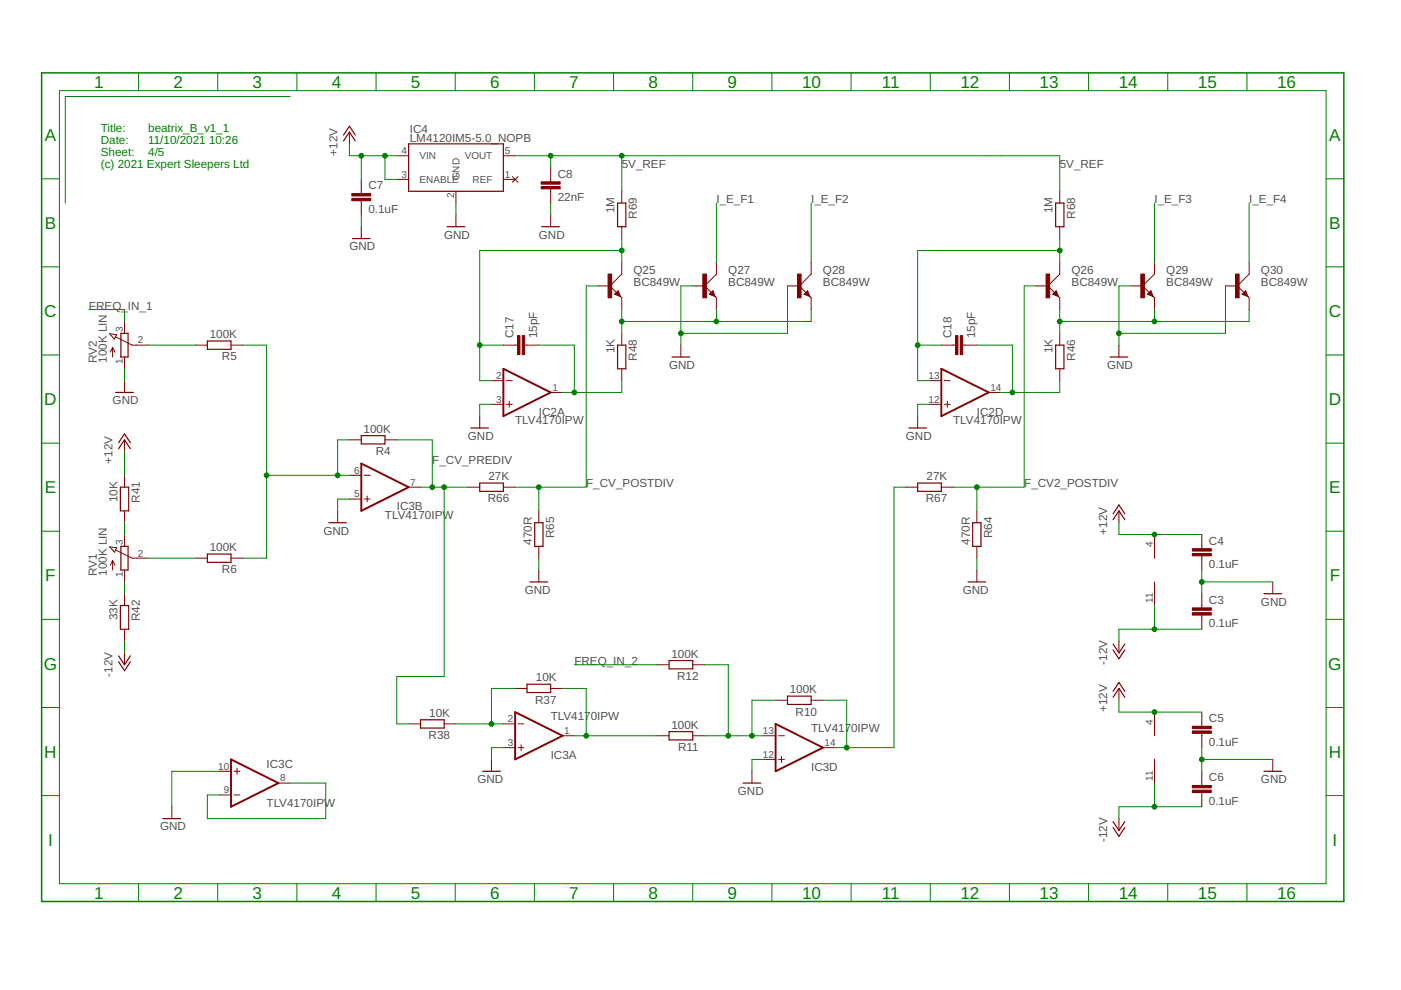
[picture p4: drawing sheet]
<svg xmlns="http://www.w3.org/2000/svg" width="297mm" height="210mm" viewBox="0 0 297 210" stroke-linecap="round" stroke-linejoin="round" font-family="sans-serif">
<path d="M106.7 78.2l10.1 5-10.1 5zM199.6 78.2l10 5-10 5zM76.6 98.3l10 5-10 5zM109.2 151l10.1 5-10.1 5zM164.4 153.5l10.1 5-10.1 5zM49 161l10 5-10 5z" fill="none" stroke="#800000" stroke-width=".4"/>
<g fill="none" stroke="#800000" stroke-width=".21">
<path d="M74.1 28v2.5M76.6 38v3M84.1 38h2.5M84.1 33h2.5M106.7 38h2.5M106.7 33h2.5M108.6 37.4l1.2 1.3M109.8 37.4l-1.2 1.3M116.8 35.5v3M76.6 42.6v3M76.6 48.1v2.5M96.7 40.6v2.5"/>
<path d="M96.7 45.6v2.5M116.8 40v3.1M116.8 45.6v2.5M131.8 40.6v2.5M131.8 48.1v2.5M131.8 55.6v2.5l-2.5 2.5M151.9 55.6v2.5l-2.5 2.5M172 55.6v2.5l-2.5 2.5M224.7 40.6v2.5M224.7 48.1v2.5M224.7 55.6v2.5l-2.5 2.5M244.8 55.6v2.5l-2.5 2.5"/>
<path d="M264.8 55.6v2.5l-2.5 2.5M23.2 70.8l1.5 .2-.4 .9zM23.9 73.7v2M23.9 73.7l-.5 1M23.9 73.7l.5 1M24.5 71.4l3.5 1.8h3.4M26.4 68.2v2.5M26.4 75.7v2.5M41.5 73.2h2.5M49 73.2h2.5M106.7 73.2h3M111.2 73.2h3"/>
<path d="M126.8 60.6h2.5M129.3 60.6l2.5 2.5v2.5M130.3 62.4l.8-.8 .5 1.3zM131.8 70.7v2.5M131.8 78.2v2.5M144.4 73.2v2.5M146.9 60.6h2.5M149.4 60.6l2.5 2.5v2.5M150.4 62.4l.8-.8 .4 1.3zM167 60.6h2.5M169.5 60.6l2.5 2.5v2.5M171.2 61.6l.5 1.3-1.2-.5z"/>
<path d="M199.6 73.2h3M204.1 73.2h3M219.7 60.6h2.5M222.2 60.6l2.5 2.5v2.5M223.9 61.6l.5 1.3-1.2-.5zM224.7 70.7v2.5M224.7 78.2v2.5M237.2 73.2v2.5M239.8 60.6h2.5M242.3 60.6l2.5 2.5v2.5M243.3 62.4l.7-.8 .5 1.3zM259.8 60.6h2.5"/>
<path d="M262.3 60.6l2.3 2.3M263.3 62.4l.8-.8 .5 1.3zM264.6 62.9l.2 .2v2.5M26.4 80.7v2.5M26.4 93.3v2.5M74.1 93.3h2.5M81.6 93.3h2.5M101.7 88.2v2.5M104.2 85.7h2.5M104.2 80.7h2.5M107.3 85.7h1.3M107.3 80.7h1.3"/>
<path d="M108 85.1v1.3M116.8 83.2h2.5M194.6 88.2v2.5M197.1 85.7h2.5M197.1 80.7h2.5M200.2 85.7h1.3M200.2 80.7h1.3M200.9 85.1v1.3M209.6 83.2h2.5M23.2 115.9l1.5 .2-.4 1zM23.9 118.9v2M23.9 118.9l-.5 1"/>
<path d="M23.9 118.9l.5 1M24.5 116.6l3.5 1.7h3.4M26.4 100.8v2.5M26.4 108.3v2.5M26.4 113.3v2.5M41.5 118.3h2.5M49 118.3h2.5M71.6 108.3v2.5M74.1 105.8h2.5M74.1 100.8h2.5M77.2 105.8h1.3M77.2 100.8h1.3"/>
<path d="M77.9 105.2v1.2M86.6 103.3h2.6M99.2 103.3h2.5M106.7 103.3h2.5M114.2 108.3v2.5M114.2 115.8v2.5M192 103.3h2.6M199.6 103.3h2.5M207.1 108.3v2.5M207.1 115.8v2.5M237.2 108.3v2.5M244.8 113.3v5"/>
<path d="M254.8 113.3v3.1M254.8 117.9v3M26.4 120.9v2.5M26.4 125.9v2.5M26.4 133.4v2.5M26.4 138.4v2.5M114.2 120.9v2.5M207.1 120.9v2.5M237.2 135.9v2.5M244.8 123.4v5M254.8 125.9v3M254.8 130.4v3"/>
<path d="M269.9 123.4v2.5M86.6 153.5h2.6M94.2 153.5h2.5M106.7 158.5h2.5M106.7 153.5h2.5M109.2 146h2.5M109.9 158.5h1.2M109.9 153.5h1.2M110.5 157.9v1.2M116.8 146h2.5M119.3 156h2.5M139.3 156h2.6"/>
<path d="M139.3 140.9h2.6M146.9 156h2.5M146.9 140.9h2.5M161.9 156h2.5M164.4 148.5h2.6M165.1 156h1.2M172 148.5h2.5M174.5 158.5h2.5M237.2 146v2.5M244.8 151v5M254.8 151v3M254.8 155.5v3"/>
<path d="M36.4 171v2.6M46.5 163.5h2.5M46.5 168.6h2.5M49.6 163.5h1.3M49.6 168.6h1.3M50.2 162.9v1.2M59 166h2.5M104.2 161v2.5M159.4 163.5v2.5M161.9 161h2.5M165.1 161h1.2M165.7 160.4v1.2"/>
<path d="M237.2 173.6v2.5M244.8 161v5M254.8 163.5v3M254.8 168v3M269.9 161v2.5"/>
</g>
<g fill="none" stroke="#800000" stroke-width=".25">
<path d="M72.8 29.9l1.3-1.9 1.2 1.9M72.8 28.6l1.3-1.8 1.2 1.8M86.6 30.5h20.1v10.1h-20.1zM74.7 50.6h3.8M94.8 48.1h3.8M114.9 48.1h3.7M130.9 43.1h1.8v5h-1.8zM223.8 43.1h1.8v5h-1.8zM25.6 70.7h1.6v5h-1.6zM44 72.3h5v1.8h-5zM130.6 62.4l.5-.5 .2 .7zM130.9 73.2h1.8v5h-1.8z"/>
<path d="M131.1 62.1l-.3 .3M142.5 75.7h3.7M150.6 62.4l.6-.5 .2 .7zM151.2 62.1l-.3 .3M171.2 61.9l.3 .7-.8-.2zM171.2 62.1l-.2 .3M223.8 73.2h1.8v5h-1.8zM223.9 61.9l.3 .7-.8-.2zM223.9 62.1l-.2 .3M235.4 75.7h3.7M243.5 62.4l.5-.5 .3 .7zM244 62.1l-.2 .3"/>
<path d="M263.6 62.4l.5-.5 .3 .7zM264.1 62.1l-.3 .3M24.5 83.2h3.8M25.1 95.1l1.3-1.8 1.2 1.8M25.1 93.9l1.3-1.9 1.2 1.9M76.6 92.4h5v1.7h-5zM99.8 90.7h3.8M192.7 90.7h3.7M25.5 103.3h1.8v5h-1.8zM25.6 115.8h1.6v5.1h-1.6zM44 117.5h5v1.7h-5zM69.7 110.8h3.7"/>
<path d="M101.7 102.4h5v1.8h-5zM113.4 110.8h1.7v5h-1.7zM194.6 102.4h5v1.8h-5zM206.2 110.8h1.8v5h-1.8zM236 110.2l1.2-1.9 1.3 1.9M236 108.9l1.2-1.8 1.3 1.8M25.1 139.1l1.3 1.8 1.2-1.8M25.5 128.4h1.8v5h-1.8zM112.4 123.4h3.7M205.2 123.4h3.8M236 136.5l1.2 1.9 1.3-1.9M236 137.8l1.2 1.9 1.3-1.9"/>
<path d="M268 125.9h3.7M25.1 140.3l1.3 1.9 1.2-1.9M89.2 152.6h5v1.8h-5zM111.7 145.1h5.1v1.7h-5.1zM141.9 155.1h5v1.8h-5zM141.9 140.1h5v1.7h-5zM167 147.6h5v1.8h-5zM236 147.8l1.2-1.8 1.3 1.8M236 146.6l1.2-1.9 1.3 1.9M34.5 173.6h3.8M102.3 163.5h3.8M157.5 166h3.8"/>
<path d="M236 174.2l1.2 1.9 1.3-1.9M236 175.5l1.2 1.8 1.3-1.8M268 163.5h3.7"/>
</g>
<g fill="#800000" stroke="#800000" stroke-width=".21">
<path d="M74.6 42.1h4v.5h-4z"/>
<path d="M74.6 41h4v.6h-4z"/>
<path d="M114.7 39.5h4.1v.5h-4.1z"/>
<path d="M114.7 38.5h4.1v.6h-4.1z"/>
<path d="M128.9 58.1h.8v5h-.8z"/>
<path d="M149 58.1h.8v5h-.8z"/>
<path d="M169.1 58.1h.7v5h-.7z"/>
<path d="M221.8 58.1h.7v5h-.7z"/>
<path d="M241.9 58.1h.7v5h-.7z"/>
<path d="M262 58.1h.7v5h-.7z"/>
<path d="M252.8 155h4v.5h-4z"/>
<path d="M252.8 154h4v.5h-4z"/>
<path d="M252.8 167.5h4v.5h-4z"/>
<path d="M252.8 166.5h4v.5h-4z"/>
<path d="M252.8 117.3h4v.6h-4z"/>
<path d="M252.8 116.3h4v.5h-4z"/>
<path d="M252.8 129.9h4v.5h-4z"/>
<path d="M252.8 128.9h4v.5h-4z"/>
<path d="M110.7 71.2h.5v4h-.5z"/>
<path d="M109.7 71.2h.5v4h-.5z"/>
<path d="M203.6 71.2h.5v4h-.5z"/>
<path d="M202.6 71.2h.5v4h-.5z"/>
</g>
<path d="M8.8 15.5h276.1v175.6h-276.1z" fill="none" stroke="#008000" stroke-width=".32"/>
<g fill="none" stroke="#008000" stroke-width=".21">
<path d="M12.6 19.2h268.6v168.2h-268.6zM29.4 15.5v3.7M46.2 15.5v3.7M62.9 15.5v3.7M79.7 15.5v3.7M96.5 15.5v3.7M113.3 15.5v3.7M130.1 15.5v3.7M146.9 15.5v3.7M163.7 15.5v3.7M180.4 15.5v3.7M197.2 15.5v3.7"/>
<path d="M214 15.5v3.7M230.8 15.5v3.7M247.6 15.5v3.7M264.4 15.5v3.7M8.8 37.9h3.8M61.5 20.5h-47.7v22.6M74.1 30.5v2.5h10M76.6 33v5M81.6 33v5h2.5M109.2 33h115.5v7.6M116.8 33v2.5M131.8 33v7.6"/>
<path d="M281.2 37.9h3.7M8.8 56.6h3.8M76.6 45.6v2.5M96.7 43.1v2.5M116.8 43.1v2.5M131.8 53.1h-30.1v27.6h2.5M131.8 50.6v5M151.9 43.1v12.5M172 43.1v12.5M224.7 53.1h-30.1v27.6h2.5M224.7 50.6v5M244.8 43.1v12.5"/>
<path d="M264.8 43.1v12.5M281.2 56.6h3.7M8.8 75.3h3.8M18.9 65.6h7.5v2.6M26.4 78.2v2.5M31.4 73.2h10.1M51.5 73.2h5v45.1h-5M101.7 73.2h5M114.2 73.2h7.6v10M126.8 60.6h-2.5v42.7h-15.1M131.8 65.6v5.1M146.9 60.6h-2.5v12.6"/>
<path d="M151.9 65.6v2.6M167 60.6v10.1h-22.6M172 65.6v2.6h-40.2M194.6 73.2h5M207.1 73.2h7.6v10M219.7 60.6h-2.6v42.7h-15M224.7 65.6v5.1M239.8 60.6h-2.6v12.6M244.8 65.6v2.6M259.8 60.6v10.1h-22.6M264.8 65.6v2.6h-40.1M281.2 75.3h3.7"/>
<path d="M8.8 94h3.8M26.4 95.8v5M74.1 93.3h-2.5v7.5M84.1 93.3h7.6v10M104.2 85.7h-2.5v2.5M131.8 80.7v2.5h-12.5M197.1 85.7h-2.5v2.5M224.7 80.7v2.5h-12.6M281.2 94h3.7M8.8 112.6h3.8M26.4 110.8v2.5M31.4 118.3h10.1"/>
<path d="M56.5 100.8h17.6M74.1 105.8h-2.5v2.5M89.2 103.3h10M94.2 103.3v40.1h-10.1v10.1h2.5M114.2 103.3v5M114.2 118.3v2.6M192 103.3h-2.5v55.2h-12.5M207.1 103.3v5M207.1 118.3v2.6M237.2 110.8v2.5h17.6M281.2 112.6h3.7M8.8 131.3h3.8"/>
<path d="M26.4 123.4v2.5M26.4 135.9v2.5M244.8 128.4v5M254.8 133.4h-17.6v2.5M254.8 120.9v5M254.8 123.4h15.1M281.2 131.3h3.7M8.8 150h3.8M96.7 153.5h10M106.7 158.5h-2.5v2.5M109.2 146h-5v7.5M119.3 146h5v10"/>
<path d="M121.8 156h17.5M121.8 140.9h17.5M149.4 156h12.5M149.4 140.9h5v15.1M164.4 148.5h-5v7.5M174.5 148.5h5v10M237.2 148.5v2.5h17.6M254.8 158.5v5M281.2 150h3.7M8.8 168.7h3.8M46.5 163.5h-10.1v7.5M61.5 166h7.6v7.6h-25.1v-5h2.5"/>
<path d="M161.9 161h-2.5v2.5M244.8 166v5M254.8 171h-17.6v2.6M254.8 161h15.1M281.2 168.7h3.7M29.4 187.4v3.7M46.2 187.4v3.7M62.9 187.4v3.7M79.7 187.4v3.7M96.5 187.4v3.7M113.3 187.4v3.7M130.1 187.4v3.7"/>
<path d="M146.9 187.4v3.7M163.7 187.4v3.7M180.4 187.4v3.7M197.2 187.4v3.7M214 187.4v3.7M230.8 187.4v3.7M247.6 187.4v3.7M264.4 187.4v3.7"/>
</g>
<g fill="#008000" stroke="#008000" stroke-width=".21">
<circle cx="144.4" cy="70.7" r=".51"/>
<circle cx="237.2" cy="70.7" r=".51"/>
<circle cx="254.8" cy="161" r=".51"/>
<circle cx="254.8" cy="123.4" r=".51"/>
<circle cx="56.5" cy="100.8" r=".51"/>
<circle cx="71.6" cy="100.8" r=".51"/>
<circle cx="91.7" cy="103.3" r=".51"/>
<circle cx="94.2" cy="103.3" r=".51"/>
<circle cx="244.8" cy="171" r=".51"/>
<circle cx="244.8" cy="133.4" r=".51"/>
<circle cx="81.6" cy="33" r=".51"/>
<circle cx="76.6" cy="33" r=".51"/>
<circle cx="244.8" cy="151" r=".51"/>
<circle cx="244.8" cy="113.3" r=".51"/>
<circle cx="114.2" cy="103.3" r=".51"/>
<circle cx="151.9" cy="68.2" r=".51"/>
<circle cx="131.8" cy="68.2" r=".51"/>
<circle cx="131.8" cy="53.1" r=".51"/>
<circle cx="101.7" cy="73.2" r=".51"/>
<circle cx="121.8" cy="83.2" r=".51"/>
<circle cx="116.8" cy="33" r=".51"/>
<circle cx="131.8" cy="33" r=".51"/>
<circle cx="244.8" cy="68.2" r=".51"/>
<circle cx="224.7" cy="68.2" r=".51"/>
<circle cx="224.7" cy="53.1" r=".51"/>
<circle cx="194.6" cy="73.2" r=".51"/>
<circle cx="214.7" cy="83.2" r=".51"/>
<circle cx="207.1" cy="103.3" r=".51"/>
<circle cx="104.2" cy="153.5" r=".51"/>
<circle cx="124.3" cy="156" r=".51"/>
<circle cx="159.4" cy="156" r=".51"/>
<circle cx="154.4" cy="156" r=".51"/>
<circle cx="179.5" cy="158.5" r=".51"/>
</g>
<g font-size="3.6" fill="#008000">
<text x="20" y="18.6">1</text>
<text x="36.8" y="18.6">2</text>
<text x="53.5" y="18.6">3</text>
<text x="70.3" y="18.6">4</text>
<text x="87.1" y="18.6">5</text>
<text x="103.9" y="18.6">6</text>
<text x="120.7" y="18.6">7</text>
<text x="137.5" y="18.6">8</text>
<text x="154.3" y="18.6">9</text>
<text x="170" y="18.6">10</text>
<text x="187" y="18.6">11</text>
<text x="203.6" y="18.6">12</text>
<text x="220.4" y="18.6">13</text>
<text x="237.2" y="18.6">14</text>
<text x="254" y="18.6">15</text>
<text x="270.8" y="18.6">16</text>
<text x="9.5" y="29.8">A</text>
<text x="281.8" y="29.8">A</text>
<text x="9.5" y="48.5">B</text>
<text x="281.8" y="48.5">B</text>
<text x="9.4" y="67.2">C</text>
<text x="281.7" y="67.2">C</text>
<text x="9.4" y="85.9">D</text>
<text x="281.7" y="85.9">D</text>
<text x="9.5" y="104.6">E</text>
<text x="281.8" y="104.6">E</text>
<text x="9.6" y="123.3">F</text>
<text x="281.9" y="123.3">F</text>
<text x="9.3" y="142">G</text>
<text x="281.6" y="142">G</text>
<text x="9.4" y="160.6">H</text>
<text x="281.7" y="160.6">H</text>
<text x="10.2" y="179.3">I</text>
<text x="282.5" y="179.3">I</text>
<text x="20" y="190.5">1</text>
<text x="36.8" y="190.5">2</text>
<text x="53.5" y="190.5">3</text>
<text x="70.3" y="190.5">4</text>
<text x="87.1" y="190.5">5</text>
<text x="103.9" y="190.5">6</text>
<text x="120.7" y="190.5">7</text>
<text x="137.5" y="190.5">8</text>
<text x="154.3" y="190.5">9</text>
<text x="170" y="190.5">10</text>
<text x="187" y="190.5">11</text>
<text x="203.6" y="190.5">12</text>
<text x="220.4" y="190.5">13</text>
<text x="237.2" y="190.5">14</text>
<text x="254" y="190.5">15</text>
<text x="270.8" y="190.5">16</text>
</g>
<g font-size="2.5" fill="#008000">
<text x="21.4" y="28">Title:</text>
<text x="31.4" y="28">beatrix_B_v1_1</text>
<text x="21.4" y="30.5">Date:</text>
<text x="21.4" y="33">Sheet:</text>
<text x="21.4" y="35.5">(c) 2021 Expert Sleepers Ltd</text>
<text x="31.4" y="30.5">11/10/2021</text>
<text x="31.4" y="33">4/5</text>
<text x="44.3" y="30.5">10:26</text>
</g>
<g font-size="2.5" fill="#505050">
<text x="86.9" y="28.1">IC4</text>
<text x="71.6" y="33" transform="rotate(-90 71.6 33)">+12V</text>
<text x="86.9" y="30.1">LM4120IM5-5.0_NOPB</text>
<text x="131.8" y="35.5">5V_REF</text>
<text x="224.7" y="35.5">5V_REF</text>
<text x="78.1" y="40.2">C7</text>
<text x="118.3" y="37.7">C8</text>
<text x="78.1" y="45.2">0.1uF</text>
<text x="118.3" y="42.7">22nF</text>
<text x="130.3" y="45.3" transform="rotate(-90 130.3 45.3)">1M</text>
<text x="135.1" y="46.4" transform="rotate(-90 135.1 46.4)">R69</text>
<text x="151.9" y="43.1">I</text>
<text x="152.6" y="43.1">_E_F1</text>
<text x="172" y="43.1">I</text>
<text x="172.7" y="43.1">_E_F2</text>
<text x="223.2" y="45.3" transform="rotate(-90 223.2 45.3)">1M</text>
<text x="227.9" y="46.4" transform="rotate(-90 227.9 46.4)">R68</text>
<text x="244.8" y="43.1">I</text>
<text x="245.5" y="43.1">_E_F3</text>
<text x="264.8" y="43.1">I</text>
<text x="265.5" y="43.1">_E_F4</text>
<text x="74.1" y="53.1">GND</text>
<text x="94.2" y="50.6">GND</text>
<text x="114.2" y="50.6">GND</text>
<text x="134.3" y="58.1">Q25</text>
<text x="154.4" y="58.1">Q27</text>
<text x="174.5" y="58.1">Q28</text>
<text x="227.2" y="58.1">Q26</text>
<text x="247.3" y="58.1">Q29</text>
<text x="267.4" y="58.1">Q30</text>
<text x="18.9" y="65.6">FREQ_IN_1</text>
<text x="134.3" y="60.6">BC849W</text>
<text x="154.4" y="60.6">BC849W</text>
<text x="174.5" y="60.6">BC849W</text>
<text x="227.2" y="60.6">BC849W</text>
<text x="247.3" y="60.6">BC849W</text>
<text x="267.4" y="60.6">BC849W</text>
<text x="44.5" y="71.7">100K</text>
<text x="108.8" y="71.7" transform="rotate(-90 108.8 71.7)">C17</text>
<text x="113.9" y="71.7" transform="rotate(-90 113.9 71.7)">15pF</text>
<text x="201.7" y="71.7" transform="rotate(-90 201.7 71.7)">C18</text>
<text x="206.7" y="71.7" transform="rotate(-90 206.7 71.7)">15pF</text>
<text x="20.5" y="76.9" transform="rotate(-90 20.5 76.9)">RV2</text>
<text x="22.6" y="76.9" transform="rotate(-90 22.6 76.9)">100K LIN</text>
<text x="47.1" y="76.4">R5</text>
<text x="130.3" y="74.9" transform="rotate(-90 130.3 74.9)">1K</text>
<text x="135.1" y="76.5" transform="rotate(-90 135.1 76.5)">R48</text>
<text x="223.2" y="74.9" transform="rotate(-90 223.2 74.9)">1K</text>
<text x="227.9" y="76.5" transform="rotate(-90 227.9 76.5)">R46</text>
<text x="141.9" y="78.2">GND</text>
<text x="234.7" y="78.2">GND</text>
<text x="23.9" y="85.7">GND</text>
<text x="109.2" y="90">TLV4170IPW</text>
<text x="114.2" y="88.1">IC2A</text>
<text x="202.1" y="90">TLV4170IPW</text>
<text x="207.1" y="88.1">IC2D</text>
<text x="77.1" y="91.7">100K</text>
<text x="99.2" y="93.3">GND</text>
<text x="192.1" y="93.3">GND</text>
<text x="23.9" y="98.3" transform="rotate(-90 23.9 98.3)">+12V</text>
<text x="79.7" y="96.5">R4</text>
<text x="91.7" y="98.3">F_CV_PREDIV</text>
<text x="103.6" y="101.8">27K</text>
<text x="196.4" y="101.8">27K</text>
<text x="24.9" y="106.4" transform="rotate(-90 24.9 106.4)">10K</text>
<text x="29.6" y="106.6" transform="rotate(-90 29.6 106.6)">R41</text>
<text x="103.4" y="106.5">R66</text>
<text x="124.3" y="103.3">F_CV_POSTDIV</text>
<text x="196.3" y="106.5">R67</text>
<text x="217.2" y="103.3">F_CV2_POSTDIV</text>
<text x="68.6" y="113.3">GND</text>
<text x="81.6" y="110.1">TLV4170IPW</text>
<text x="84.1" y="108.2">IC3B</text>
<text x="234.7" y="113.3" transform="rotate(-90 234.7 113.3)">+12V</text>
<text x="44.5" y="116.8">100K</text>
<text x="112.7" y="115.5" transform="rotate(-90 112.7 115.5)">470R</text>
<text x="117.5" y="114.1" transform="rotate(-90 117.5 114.1)">R65</text>
<text x="205.6" y="115.5" transform="rotate(-90 205.6 115.5)">470R</text>
<text x="210.4" y="114.1" transform="rotate(-90 210.4 114.1)">R64</text>
<text x="256.3" y="115.5">C4</text>
<text x="20.5" y="122.1" transform="rotate(-90 20.5 122.1)">RV1</text>
<text x="22.6" y="122.1" transform="rotate(-90 22.6 122.1)">100K LIN</text>
<text x="47.1" y="121.6">R6</text>
<text x="111.3" y="125.9">GND</text>
<text x="204.1" y="125.9">GND</text>
<text x="256.3" y="120.5">0.1uF</text>
<text x="24.9" y="131.5" transform="rotate(-90 24.9 131.5)">33K</text>
<text x="29.6" y="131.7" transform="rotate(-90 29.6 131.7)">R42</text>
<text x="256.3" y="128">C3</text>
<text x="267.4" y="128.4">GND</text>
<text x="256.3" y="133">0.1uF</text>
<text x="23.9" y="143.4" transform="rotate(-90 23.9 143.4)">-12V</text>
<text x="121.8" y="140.9">FREQ_IN_2</text>
<text x="142.4" y="139.4">100K</text>
<text x="234.7" y="140.9" transform="rotate(-90 234.7 140.9)">-12V</text>
<text x="113.5" y="149.2">R37</text>
<text x="113.6" y="144.5">10K</text>
<text x="143.6" y="144.2">R12</text>
<text x="167.5" y="147">100K</text>
<text x="91" y="152">10K</text>
<text x="116.8" y="152.7">TLV4170IPW</text>
<text x="142.4" y="154.5">100K</text>
<text x="168.7" y="151.7">R10</text>
<text x="172" y="155.2">TLV4170IPW</text>
<text x="234.7" y="151" transform="rotate(-90 234.7 151)">+12V</text>
<text x="256.3" y="153.1">C5</text>
<text x="90.9" y="156.7">R38</text>
<text x="116.8" y="160.9">IC3A</text>
<text x="143.8" y="159.2">R11</text>
<text x="256.3" y="158.1">0.1uF</text>
<text x="56.5" y="162.9">IC3C</text>
<text x="101.2" y="166">GND</text>
<text x="172" y="163.4">IC3D</text>
<text x="256.3" y="165.7">C6</text>
<text x="267.4" y="166">GND</text>
<text x="56.5" y="171.1">TLV4170IPW</text>
<text x="156.4" y="168.5">GND</text>
<text x="256.3" y="170.7">0.1uF</text>
<text x="33.9" y="176.1">GND</text>
<text x="234.7" y="178.6" transform="rotate(-90 234.7 178.6)">-12V</text>
</g>
<g font-size="2.1" fill="#505050">
<text x="85.1" y="32.7">4</text>
<text x="88.9" y="33.8">VIN</text>
<text x="98.5" y="33.8">VOUT</text>
<text x="107.1" y="32.7">5</text>
<text x="85.1" y="37.7">3</text>
<text x="88.9" y="38.8">ENABLE</text>
<text x="97.4" y="38.2" transform="rotate(-90 97.4 38.2)">GND</text>
<text x="100.2" y="38.8">REF</text>
<text x="107.1" y="37.7">1</text>
<text x="96.3" y="42.1" transform="rotate(-90 96.3 42.1)">2</text>
<text x="26" y="70.3" transform="rotate(-90 26 70.3)">3</text>
<text x="26" y="77.2" transform="rotate(-90 26 77.2)">1</text>
<text x="29.3" y="72.8">2</text>
<text x="105.2" y="80.4">2</text>
<text x="117.1" y="82.9">1</text>
<text x="196.9" y="80.4">13</text>
<text x="210" y="82.9">14</text>
<text x="105.2" y="85.4">3</text>
<text x="196.9" y="85.4">12</text>
<text x="75.1" y="100.4">6</text>
<text x="75.1" y="105.5">5</text>
<text x="87" y="102.9">7</text>
<text x="26" y="115.5" transform="rotate(-90 26 115.5)">3</text>
<text x="29.3" y="118">2</text>
<text x="244.4" y="116" transform="rotate(-90 244.4 116)">4</text>
<text x="26" y="122.4" transform="rotate(-90 26 122.4)">1</text>
<text x="244.4" y="127.9" transform="rotate(-90 244.4 127.9)">11</text>
<text x="107.7" y="153.1">2</text>
<text x="119.6" y="155.6">1</text>
<text x="161.7" y="155.6">13</text>
<text x="244.4" y="153.7" transform="rotate(-90 244.4 153.7)">4</text>
<text x="107.7" y="158.2">3</text>
<text x="161.7" y="160.7">12</text>
<text x="174.8" y="158.2">14</text>
<text x="46.3" y="163.2">10</text>
<text x="59.4" y="165.7">8</text>
<text x="244.4" y="165.5" transform="rotate(-90 244.4 165.5)">11</text>
<text x="47.4" y="168.2">9</text>
</g>
</svg>
